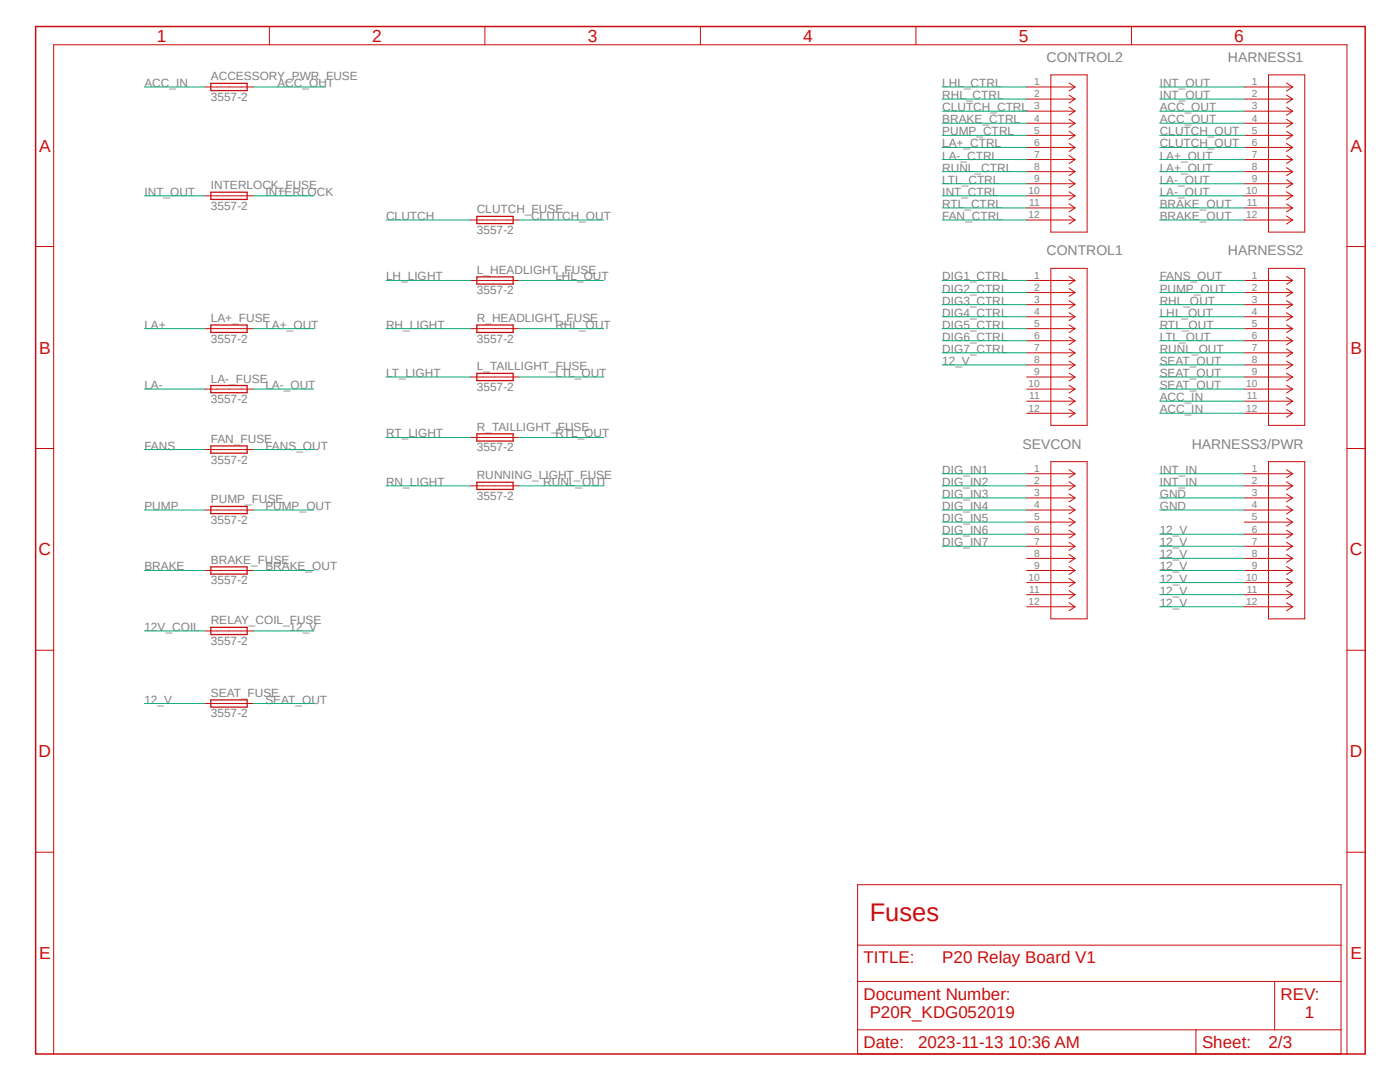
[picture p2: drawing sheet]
<svg xmlns="http://www.w3.org/2000/svg" width="279mm" height="216mm" viewBox="0 0 279 216" stroke-linecap="round" stroke-linejoin="round" font-family="sans-serif">
<path d="M6.6 5l266.2 205.9M272.8 5l-266.2 205.9" fill="none" stroke="#fff" stroke-width=".2"/>
<path d="M7.1 5.3h265.4v205h-265.4z" fill="none" stroke="#c90d0c" stroke-width=".3"/>
<g fill="none" stroke="#c90d0c" stroke-width=".2">
<path d="M40.9 17.4h9.6M53.8 5.3v3.6M96.8 5.3v3.6M139.8 5.3v3.6M182.8 5.3v3.6M204.9 17.4h9.6M204.9 19.8h9.6M209.7 14.9h7.3v31.4h-7.3zM213.4 16.6l1.1 .8M213.4 19l1.1 .8M214.5 17.4l-1.1 .8M214.5 19.8l-1.1 .8"/>
<path d="M225.8 5.3v3.6M248.3 17.4h9.7M248.3 19.8h9.7M253.2 14.9h7.2v31.4h-7.2zM256.8 16.6l1.2 .8M256.8 19l1.2 .8M258 17.4l-1.2 .8M258 19.8l-1.2 .8M40.9 39.1h9.6M204.9 39.1h9.6M204.9 22.2h9.6M204.9 24.6h9.6"/>
<path d="M204.9 27h9.6M204.9 29.4h9.6M204.9 31.8h9.6M204.9 34.2h9.6M204.9 36.7h9.6M213.4 21.4l1.1 .8M213.4 23.8l1.1 .8M213.4 26.2l1.1 .8M213.4 28.6l1.1 .8M213.4 31l1.1 .8M213.4 33.4l1.1 .8M213.4 35.9l1.1 .8"/>
<path d="M213.4 38.3l1.1 .8M214.5 22.2l-1.1 .8M214.5 24.6l-1.1 .8M214.5 27l-1.1 .8M214.5 29.4l-1.1 .8M214.5 31.8l-1.1 .8M214.5 34.2l-1.1 .9M214.5 36.7l-1.1 .8M214.5 39.1l-1.1 .8M248.3 39.1h9.7M248.3 22.2h9.7M248.3 24.6h9.7"/>
<path d="M248.3 27h9.7M248.3 29.4h9.7M248.3 31.8h9.7M248.3 34.2h9.7M248.3 36.7h9.7M256.8 21.4l1.2 .8M256.8 23.8l1.2 .8M256.8 26.2l1.2 .8M256.8 28.6l1.2 .8M256.8 31l1.2 .8M256.8 33.4l1.2 .8M256.8 35.9l1.2 .8"/>
<path d="M256.8 38.3l1.2 .8M258 22.2l-1.2 .8M258 24.6l-1.2 .8M258 27l-1.2 .8M258 29.4l-1.2 .8M258 31.8l-1.2 .8M258 34.2l-1.2 .9M258 36.7l-1.2 .8M258 39.1l-1.2 .8M7.1 49.2h3.6M93.9 43.9h9.7M93.9 56h9.7"/>
<path d="M204.9 41.5h9.6M204.9 43.9h9.6M204.9 56h9.6M204.9 58.4h9.6M209.7 53.6h7.3v31.3h-7.3zM213.4 40.7l1.1 .8M213.4 43.1l1.1 .8M213.4 55.2l1.1 .8M213.4 57.6l1.1 .8M213.4 60l1.1 .8M214.5 41.5l-1.1 .8M214.5 43.9l-1.1 .8"/>
<path d="M214.5 56l-1.1 .7M214.5 58.4l-1.1 .7M248.3 41.5h9.7M248.3 43.9h9.7M248.3 56h9.7M248.3 58.4h9.7M253.2 53.6h7.2v31.3h-7.2zM256.8 40.7l1.2 .8M256.8 43.1l1.2 .8M256.8 55.2l1.2 .8M256.8 57.6l1.2 .8M256.8 60l1.2 .8"/>
<path d="M258 41.5l-1.2 .8M258 43.9l-1.2 .8M258 56l-1.2 .7M258 58.4l-1.2 .7M268.8 49.2h3.7M40.9 65.6h9.6M40.9 77.6h9.6M93.9 65.6h9.7M93.9 75.2h9.7M204.9 65.6h9.6M204.9 77.6h9.6M204.9 60.8h9.6"/>
<path d="M204.9 63.2h9.6M204.9 68h9.6M204.9 70.4h9.6M204.9 72.8h9.6M204.9 75.2h9.6M213.4 62.4l1.1 .8M213.4 64.8l1.1 .8M213.4 67.2l1.1 .8M213.4 69.6l1.1 .8M213.4 72.1l1.1 .7M213.4 74.5l1.1 .7M213.4 76.9l1.1 .7"/>
<path d="M213.4 79.3l1.1 .8M214.5 60.8l-1.1 .8M214.5 63.2l-1.1 .8M214.5 65.6l-1.1 .8M214.5 68l-1.1 .8M214.5 70.4l-1.1 .8M214.5 72.8l-1.1 .8M214.5 75.2l-1.1 .8M214.5 77.6l-1.1 .8M248.3 65.6h9.7M248.3 77.6h9.7M248.3 60.8h9.7"/>
<path d="M248.3 63.2h9.7M248.3 68h9.7M248.3 70.4h9.7M248.3 72.8h9.7M248.3 75.2h9.7M256.8 62.4l1.2 .8M256.8 64.8l1.2 .8M256.8 67.2l1.2 .8M256.8 69.6l1.2 .8M256.8 72.1l1.2 .7M256.8 74.5l1.2 .7M256.8 76.9l1.2 .7"/>
<path d="M256.8 79.3l1.2 .8M258 60.8l-1.2 .8M258 63.2l-1.2 .8M258 65.6l-1.2 .8M258 68l-1.2 .8M258 70.4l-1.2 .8M258 72.8l-1.2 .8M258 75.2l-1.2 .8M258 77.6l-1.2 .8M7.1 89.5h3.6M40.9 89.7h9.6M93.9 96.9h9.7"/>
<path d="M93.9 87.3h9.7M204.9 80.1h9.6M204.9 82.5h9.6M204.9 94.5h9.6M204.9 96.9h9.6M204.9 99.4h9.6M209.7 92.1h7.3v31.4h-7.3zM213.4 93.7l1.1 .8M213.4 96.1l1.1 .8M213.4 98.6l1.1 .8M213.4 81.7l1.1 .8M214.5 94.5l-1.1 .8"/>
<path d="M214.5 96.9l-1.1 .8M214.5 99.4l-1.1 .8M214.5 80.1l-1.1 .8M214.5 82.5l-1.1 .8M248.3 80.1h9.7M248.3 82.5h9.7M248.3 94.5h9.7M248.3 96.9h9.7M248.3 99.4h9.7M253.2 92.1h7.2v31.4h-7.2zM256.8 81.7l1.2 .8M256.8 93.7l1.2 .8"/>
<path d="M256.8 96.1l1.2 .8M256.8 98.6l1.2 .8M258 80.1l-1.2 .8M258 82.5l-1.2 .8M258 94.5l-1.2 .8M258 96.9l-1.2 .8M258 99.4l-1.2 .8M268.8 89.5h3.7M40.9 101.8h9.6M40.9 113.8h9.6M204.9 101.8h9.6M204.9 113.8h9.6"/>
<path d="M204.9 104.2h9.6M204.9 106.6h9.6M204.9 109h9.6M204.9 111.4h9.6M204.9 116.2h9.6M204.9 118.7h9.6M213.4 101l1.1 .8M213.4 103.4l1.1 .8M213.4 105.8l1.1 .8M213.4 108.2l1.1 .8M213.4 110.6l1.1 .8M213.4 113l1.1 .8"/>
<path d="M213.4 115.4l1.1 .8M213.4 117.9l1.1 .8M214.5 101.8l-1.1 .8M214.5 104.2l-1.1 .8M214.5 106.6l-1.1 .8M214.5 109l-1.1 .8M214.5 111.4l-1.1 .8M214.5 113.8l-1.1 .8M214.5 116.2l-1.1 .9M214.5 118.7l-1.1 .8M248.3 101.8h9.7M248.3 113.8h9.7"/>
<path d="M248.3 104.2h9.7M248.3 106.6h9.7M248.3 109h9.7M248.3 111.4h9.7M248.3 116.2h9.7M248.3 118.7h9.7M256.8 101l1.2 .8M256.8 103.4l1.2 .8M256.8 105.8l1.2 .8M256.8 108.2l1.2 .8M256.8 110.6l1.2 .8M256.8 113l1.2 .8"/>
<path d="M256.8 115.4l1.2 .8M256.8 117.9l1.2 .8M258 101.8l-1.2 .8M258 104.2l-1.2 .8M258 106.6l-1.2 .8M258 109l-1.2 .8M258 111.4l-1.2 .8M258 113.8l-1.2 .8M258 116.2l-1.2 .9M258 118.7l-1.2 .8M7.1 129.8h3.6M40.9 125.9h9.6"/>
<path d="M204.9 121.1h9.6M213.4 120.3l1.1 .8M214.5 121.1l-1.1 .8M248.3 121.1h9.7M256.8 120.3l1.2 .8M258 121.1l-1.2 .8M268.8 129.8h3.7M40.9 140.4h9.6M7.1 170.1h3.6M171.2 176.5h96.4v33.8h-96.4zM268.8 170.1h3.7M171.2 195.8h96.4"/>
<path d="M171.2 188.6h96.4M254.4 195.8v9.7M10.7 210.3v-201.4h258.1v201.4M171.2 205.5h96.4M238.7 205.5v4.8"/>
</g>
<g fill="none" stroke="#c90d0c" stroke-width=".25">
<path d="M42.1 16.6h7.2v1.5h-7.2zM42.1 38.4h7.2v1.4h-7.2zM95.2 43.2h7.2v1.4h-7.2zM95.2 55.2h7.2v1.5h-7.2zM42.1 64.9h7.2v1.4h-7.2zM42.1 76.9h7.2v1.5h-7.2zM95.2 64.9h7.2v1.4h-7.2zM95.2 74.5h7.2v1.4h-7.2zM42.1 89h7.2v1.4h-7.2zM95.2 86.6h7.2v1.4h-7.2zM95.2 96.2h7.2v1.5h-7.2zM42.1 101h7.2v1.5h-7.2z"/>
<path d="M42.1 113.1h7.2v1.5h-7.2zM42.1 125.2h7.2v1.4h-7.2zM42.1 139.7h7.2v1.4h-7.2z"/>
</g>
<g fill="none" stroke="#0dab76" stroke-width=".2">
<path d="M28.8 17.4h12.1M50.5 17.4h14.5M188 17.4h16.9M188 19.8h16.9M231.4 17.4h16.9M231.4 19.8h16.9M28.8 39.1h12.1M50.5 39.1h12.1M188 39.1h16.9M188 31.8h16.9M188 34.2h16.9M188 36.7h16.9"/>
<path d="M188 22.2h16.9M188 24.6h16.9M188 27h16.9M188 29.4h16.9M231.4 39.1h16.9M231.4 31.8h16.9M231.4 34.2h16.9M231.4 36.7h16.9M231.4 22.2h16.9M231.4 24.6h16.9M231.4 27h16.9M231.4 29.4h16.9"/>
<path d="M77 56h16.9M77 43.9h16.9M103.6 56h16.9M103.6 43.9h16.9M188 56h16.9M188 58.4h16.9M188 41.5h16.9M188 43.9h16.9M231.4 56h16.9M231.4 58.4h16.9M231.4 41.5h16.9M231.4 43.9h16.9"/>
<path d="M28.8 65.6h12.1M28.8 77.6h12.1M50.5 65.6h12.1M50.5 77.6h12.1M77 65.6h16.9M77 75.2h16.9M103.6 65.6h16.9M103.6 75.2h16.9M188 65.6h16.9M188 72.8h16.9M188 60.8h16.9M188 63.2h16.9"/>
<path d="M188 68h16.9M188 70.4h16.9M231.4 65.6h16.9M231.4 77.6h16.9M231.4 72.8h16.9M231.4 75.2h16.9M231.4 60.8h16.9M231.4 63.2h16.9M231.4 68h16.9M231.4 70.4h16.9M28.8 89.7h12.1M50.5 89.7h12.1"/>
<path d="M77 87.3h16.9M77 96.9h16.9M103.6 87.3h16.9M103.6 96.9h16.9M188 96.9h16.9M188 94.5h16.9M188 99.4h16.9M231.4 96.9h16.9M231.4 94.5h16.9M231.4 99.4h16.9M231.4 80.1h16.9M231.4 82.5h16.9"/>
<path d="M28.8 101.8h12.1M28.8 113.8h12.1M50.5 101.8h12.1M50.5 113.8h12.1M188 101.8h16.9M188 109h16.9M188 106.6h16.9M188 104.2h16.9M231.4 101.8h16.9M231.4 113.8h16.9M231.4 118.7h16.9M231.4 116.2h16.9"/>
<path d="M231.4 111.4h16.9M231.4 109h16.9M231.4 106.6h16.9M28.8 125.9h12.1M50.5 125.9h12.1M231.4 121.1h16.9M28.8 140.4h12.1M50.5 140.4h12.1"/>
</g>
<text font-size="5.1" fill="#c90d0c" x="173.6" y="183.8">Fuses</text>
<g font-size="3.5" fill="#c90d0c">
<text x="31.3" y="8.3">1</text>
<text x="74.3" y="8.3">2</text>
<text x="117.3" y="8.3">3</text>
<text x="160.3" y="8.3">4</text>
<text x="203.3" y="8.3">5</text>
<text x="246.3" y="8.3">6</text>
<text x="7.8" y="30.3">A</text>
<text x="269.5" y="30.3">A</text>
<text x="7.8" y="70.6">B</text>
<text x="269.5" y="70.6">B</text>
<text x="7.7" y="110.8">C</text>
<text x="269.4" y="110.8">C</text>
<text x="7.7" y="151.1">D</text>
<text x="269.4" y="151.1">D</text>
<text x="7.8" y="191.4">E</text>
<text x="269.5" y="191.4">E</text>
</g>
<g font-size="3.4" fill="#c90d0c">
<text x="172.3" y="192.2">TITLE:</text>
<text x="188" y="192.2">P20 Relay Board V1</text>
<text x="172.3" y="199.5">Document Number:</text>
<text x="173.6" y="203.1">P20R_KDG052019</text>
<text x="255.6" y="199.5">REV:</text>
<text x="260.4" y="203.1">1</text>
<text x="172.3" y="209.1">Date:</text>
<text x="183.2" y="209.1">2023-11-13 10:36 AM</text>
<text x="239.9" y="209.1">Sheet:</text>
<text x="253.2" y="209.1">2/3</text>
</g>
<g font-size="2.8" fill="#808080">
<text x="208.9" y="12.3">CONTROL2</text>
<text x="245.1" y="12.3">HARNESS1</text>
<text x="208.9" y="50.9">CONTROL1</text>
<text x="245.1" y="50.9">HARNESS2</text>
<text x="204" y="89.5">SEVCON</text>
<text x="237.8" y="89.5">HARNESS3/PWR</text>
</g>
<g font-size="2.4" fill="#808080">
<text x="28.8" y="17.4">ACC_IN</text>
<text x="42.1" y="16">ACCESSORY_PWR_FUSE</text>
<text x="55.4" y="17.4">ACC_OUT</text>
<text x="188" y="17.4">LHL_CTRL</text>
<text x="231.4" y="17.4">INT_OUT</text>
<text x="42.1" y="20.2">3557-2</text>
<text x="188" y="19.8">RHL_CTRL</text>
<text x="188" y="22.2">CLUTCH_CTRL</text>
<text x="231.4" y="19.8">INT_OUT</text>
<text x="231.4" y="22.2">ACC_OUT</text>
<text x="188" y="29.4">LA+_CTRL</text>
<text x="188" y="24.6">BRAKE_CTRL</text>
<text x="188" y="27">PUMP_CTRL</text>
<text x="231.4" y="24.6">ACC_OUT</text>
<text x="231.4" y="27">CLUTCH_OUT</text>
<text x="231.4" y="29.4">CLUTCH_OUT</text>
<text x="188" y="34.2">RUNL_CTRL</text>
<text x="188" y="31.8">LA-_CTRL</text>
<text x="231.4" y="31.8">LA+_OUT</text>
<text x="231.4" y="34.2">LA+_OUT</text>
<text x="28.8" y="39.1">INT_OUT</text>
<text x="42.1" y="41.8">3557-2</text>
<text x="42.1" y="37.7">INTERLOCK_FUSE</text>
<text x="53" y="39.1">INTERLOCK</text>
<text x="188" y="41.5">RTL_CTRL</text>
<text x="188" y="36.7">LTL_CTRL</text>
<text x="188" y="39.1">INT_CTRL</text>
<text x="231.4" y="36.7">LA-_OUT</text>
<text x="231.4" y="39.1">LA-_OUT</text>
<text x="231.4" y="41.5">BRAKE_OUT</text>
<text x="77" y="43.9">CLUTCH</text>
<text x="95.2" y="46.7">3557-2</text>
<text x="95.2" y="42.5">CLUTCH_FUSE</text>
<text x="106" y="43.9">CLUTCH_OUT</text>
<text x="188" y="43.9">FAN_CTRL</text>
<text x="231.4" y="43.9">BRAKE_OUT</text>
<text x="77" y="56">LH_LIGHT</text>
<text x="95.2" y="58.7">3557-2</text>
<text x="95.2" y="54.6">L_HEADLIGHT_FUSE</text>
<text x="110.8" y="56">LHL_OUT</text>
<text x="188" y="56">DIG1_CTRL</text>
<text x="188" y="58.4">DIG2_CTRL</text>
<text x="231.4" y="56">FANS_OUT</text>
<text x="231.4" y="58.4">PUMP_OUT</text>
<text x="28.8" y="65.6">LA+</text>
<text x="42.1" y="64.3">LA+_FUSE</text>
<text x="53" y="65.6">LA+_OUT</text>
<text x="77" y="65.6">RH_LIGHT</text>
<text x="95.2" y="64.3">R_HEADLIGHT_FUSE</text>
<text x="110.8" y="65.6">RHL_OUT</text>
<text x="188" y="60.8">DIG3_CTRL</text>
<text x="188" y="63.2">DIG4_CTRL</text>
<text x="188" y="65.6">DIG5_CTRL</text>
<text x="231.4" y="60.8">RHL_OUT</text>
<text x="231.4" y="63.2">LHL_OUT</text>
<text x="231.4" y="65.6">RTL_OUT</text>
<text x="42.1" y="68.4">3557-2</text>
<text x="95.2" y="68.4">3557-2</text>
<text x="188" y="68">DIG6_CTRL</text>
<text x="188" y="70.4">DIG7_CTRL</text>
<text x="231.4" y="68">LTL_OUT</text>
<text x="231.4" y="70.4">RUNL_OUT</text>
<text x="28.8" y="77.6">LA-</text>
<text x="42.1" y="76.3">LA-_FUSE</text>
<text x="53" y="77.6">LA-_OUT</text>
<text x="77" y="75.2">LT_LIGHT</text>
<text x="95.2" y="73.9">L_TAILLIGHT_FUSE</text>
<text x="110.8" y="75.2">LTL_OUT</text>
<text x="188" y="72.8">12_V</text>
<text x="231.4" y="72.8">SEAT_OUT</text>
<text x="231.4" y="75.2">SEAT_OUT</text>
<text x="231.4" y="77.6">SEAT_OUT</text>
<text x="42.1" y="80.4">3557-2</text>
<text x="95.2" y="78">3557-2</text>
<text x="231.4" y="80.1">ACC_IN</text>
<text x="231.4" y="82.5">ACC_IN</text>
<text x="28.8" y="89.7">FANS</text>
<text x="42.1" y="88.4">FAN_FUSE</text>
<text x="53" y="89.7">FANS_OUT</text>
<text x="77" y="87.3">RT_LIGHT</text>
<text x="95.2" y="86">R_TAILLIGHT_FUSE</text>
<text x="110.8" y="87.3">RTL_OUT</text>
<text x="42.1" y="92.5">3557-2</text>
<text x="95.2" y="90.1">3557-2</text>
<text x="95.2" y="95.6">RUNNING_LIGHT_FUSE</text>
<text x="188" y="94.5">DIG_IN1</text>
<text x="231.4" y="94.5">INT_IN</text>
<text x="28.8" y="101.8">PUMP</text>
<text x="42.1" y="100.5">PUMP_FUSE</text>
<text x="53" y="101.8">PUMP_OUT</text>
<text x="77" y="96.9">RN_LIGHT</text>
<text x="95.2" y="99.7">3557-2</text>
<text x="108.4" y="96.9">RUNL_OUT</text>
<text x="188" y="96.9">DIG_IN2</text>
<text x="188" y="99.4">DIG_IN3</text>
<text x="188" y="101.8">DIG_IN4</text>
<text x="231.4" y="96.9">INT_IN</text>
<text x="231.4" y="99.4">GND</text>
<text x="231.4" y="101.8">GND</text>
<text x="42.1" y="104.6">3557-2</text>
<text x="188" y="104.2">DIG_IN5</text>
<text x="188" y="106.6">DIG_IN6</text>
<text x="231.4" y="106.6">12_V</text>
<text x="28.8" y="113.8">BRAKE</text>
<text x="42.1" y="112.5">BRAKE_FUSE</text>
<text x="53" y="113.8">BRAKE_OUT</text>
<text x="188" y="109">DIG_IN7</text>
<text x="231.4" y="113.8">12_V</text>
<text x="231.4" y="111.4">12_V</text>
<text x="231.4" y="109">12_V</text>
<text x="42.1" y="116.6">3557-2</text>
<text x="231.4" y="118.7">12_V</text>
<text x="231.4" y="116.2">12_V</text>
<text x="28.8" y="125.9">12V_COIL</text>
<text x="42.1" y="124.6">RELAY_COIL_FUSE</text>
<text x="57.8" y="125.9">12_V</text>
<text x="231.4" y="121.1">12_V</text>
<text x="42.1" y="128.7">3557-2</text>
<text x="28.8" y="140.4">12_V</text>
<text x="42.1" y="143.1">3557-2</text>
<text x="42.1" y="139">SEAT_FUSE</text>
<text x="53" y="140.4">SEAT_OUT</text>
</g>
<g font-size="2" fill="#808080">
<text x="206.4" y="17">1</text>
<text x="249.8" y="17">1</text>
<text x="206.4" y="19.4">2</text>
<text x="206.4" y="21.8">3</text>
<text x="249.8" y="19.4">2</text>
<text x="249.8" y="21.8">3</text>
<text x="206.4" y="24.3">4</text>
<text x="206.4" y="26.7">5</text>
<text x="206.4" y="29.1">6</text>
<text x="249.8" y="24.3">4</text>
<text x="249.8" y="26.7">5</text>
<text x="249.8" y="29.1">6</text>
<text x="206.4" y="31.5">7</text>
<text x="206.4" y="33.9">8</text>
<text x="249.8" y="31.5">7</text>
<text x="249.8" y="33.9">8</text>
<text x="205.3" y="38.7">10</text>
<text x="205.4" y="41.1">11</text>
<text x="206.4" y="36.3">9</text>
<text x="248.7" y="38.7">10</text>
<text x="248.8" y="41.1">11</text>
<text x="249.8" y="36.3">9</text>
<text x="205.3" y="43.6">12</text>
<text x="248.7" y="43.6">12</text>
<text x="206.4" y="55.6">1</text>
<text x="206.4" y="58">2</text>
<text x="249.8" y="55.6">1</text>
<text x="249.8" y="58">2</text>
<text x="206.4" y="60.5">3</text>
<text x="206.4" y="62.9">4</text>
<text x="206.4" y="65.3">5</text>
<text x="249.8" y="60.5">3</text>
<text x="249.8" y="62.9">4</text>
<text x="249.8" y="65.3">5</text>
<text x="206.4" y="67.7">6</text>
<text x="206.4" y="70.1">7</text>
<text x="249.8" y="67.7">6</text>
<text x="249.8" y="70.1">7</text>
<text x="205.3" y="77.3">10</text>
<text x="206.4" y="72.5">8</text>
<text x="206.4" y="74.9">9</text>
<text x="248.7" y="77.3">10</text>
<text x="249.8" y="72.5">8</text>
<text x="249.8" y="74.9">9</text>
<text x="205.3" y="82.1">12</text>
<text x="205.4" y="79.7">11</text>
<text x="248.7" y="82.1">12</text>
<text x="248.8" y="79.7">11</text>
<text x="206.4" y="94.2">1</text>
<text x="249.8" y="94.2">1</text>
<text x="206.4" y="96.6">2</text>
<text x="206.4" y="99">3</text>
<text x="206.4" y="101.4">4</text>
<text x="249.8" y="96.6">2</text>
<text x="249.8" y="99">3</text>
<text x="249.8" y="101.4">4</text>
<text x="206.4" y="103.8">5</text>
<text x="206.4" y="106.3">6</text>
<text x="249.8" y="103.8">5</text>
<text x="249.8" y="106.3">6</text>
<text x="206.4" y="108.7">7</text>
<text x="206.4" y="111.1">8</text>
<text x="206.4" y="113.5">9</text>
<text x="249.8" y="108.7">7</text>
<text x="249.8" y="111.1">8</text>
<text x="249.8" y="113.5">9</text>
<text x="205.3" y="115.9">10</text>
<text x="205.4" y="118.3">11</text>
<text x="248.7" y="115.9">10</text>
<text x="248.8" y="118.3">11</text>
<text x="205.3" y="120.7">12</text>
<text x="248.7" y="120.7">12</text>
</g>
</svg>
